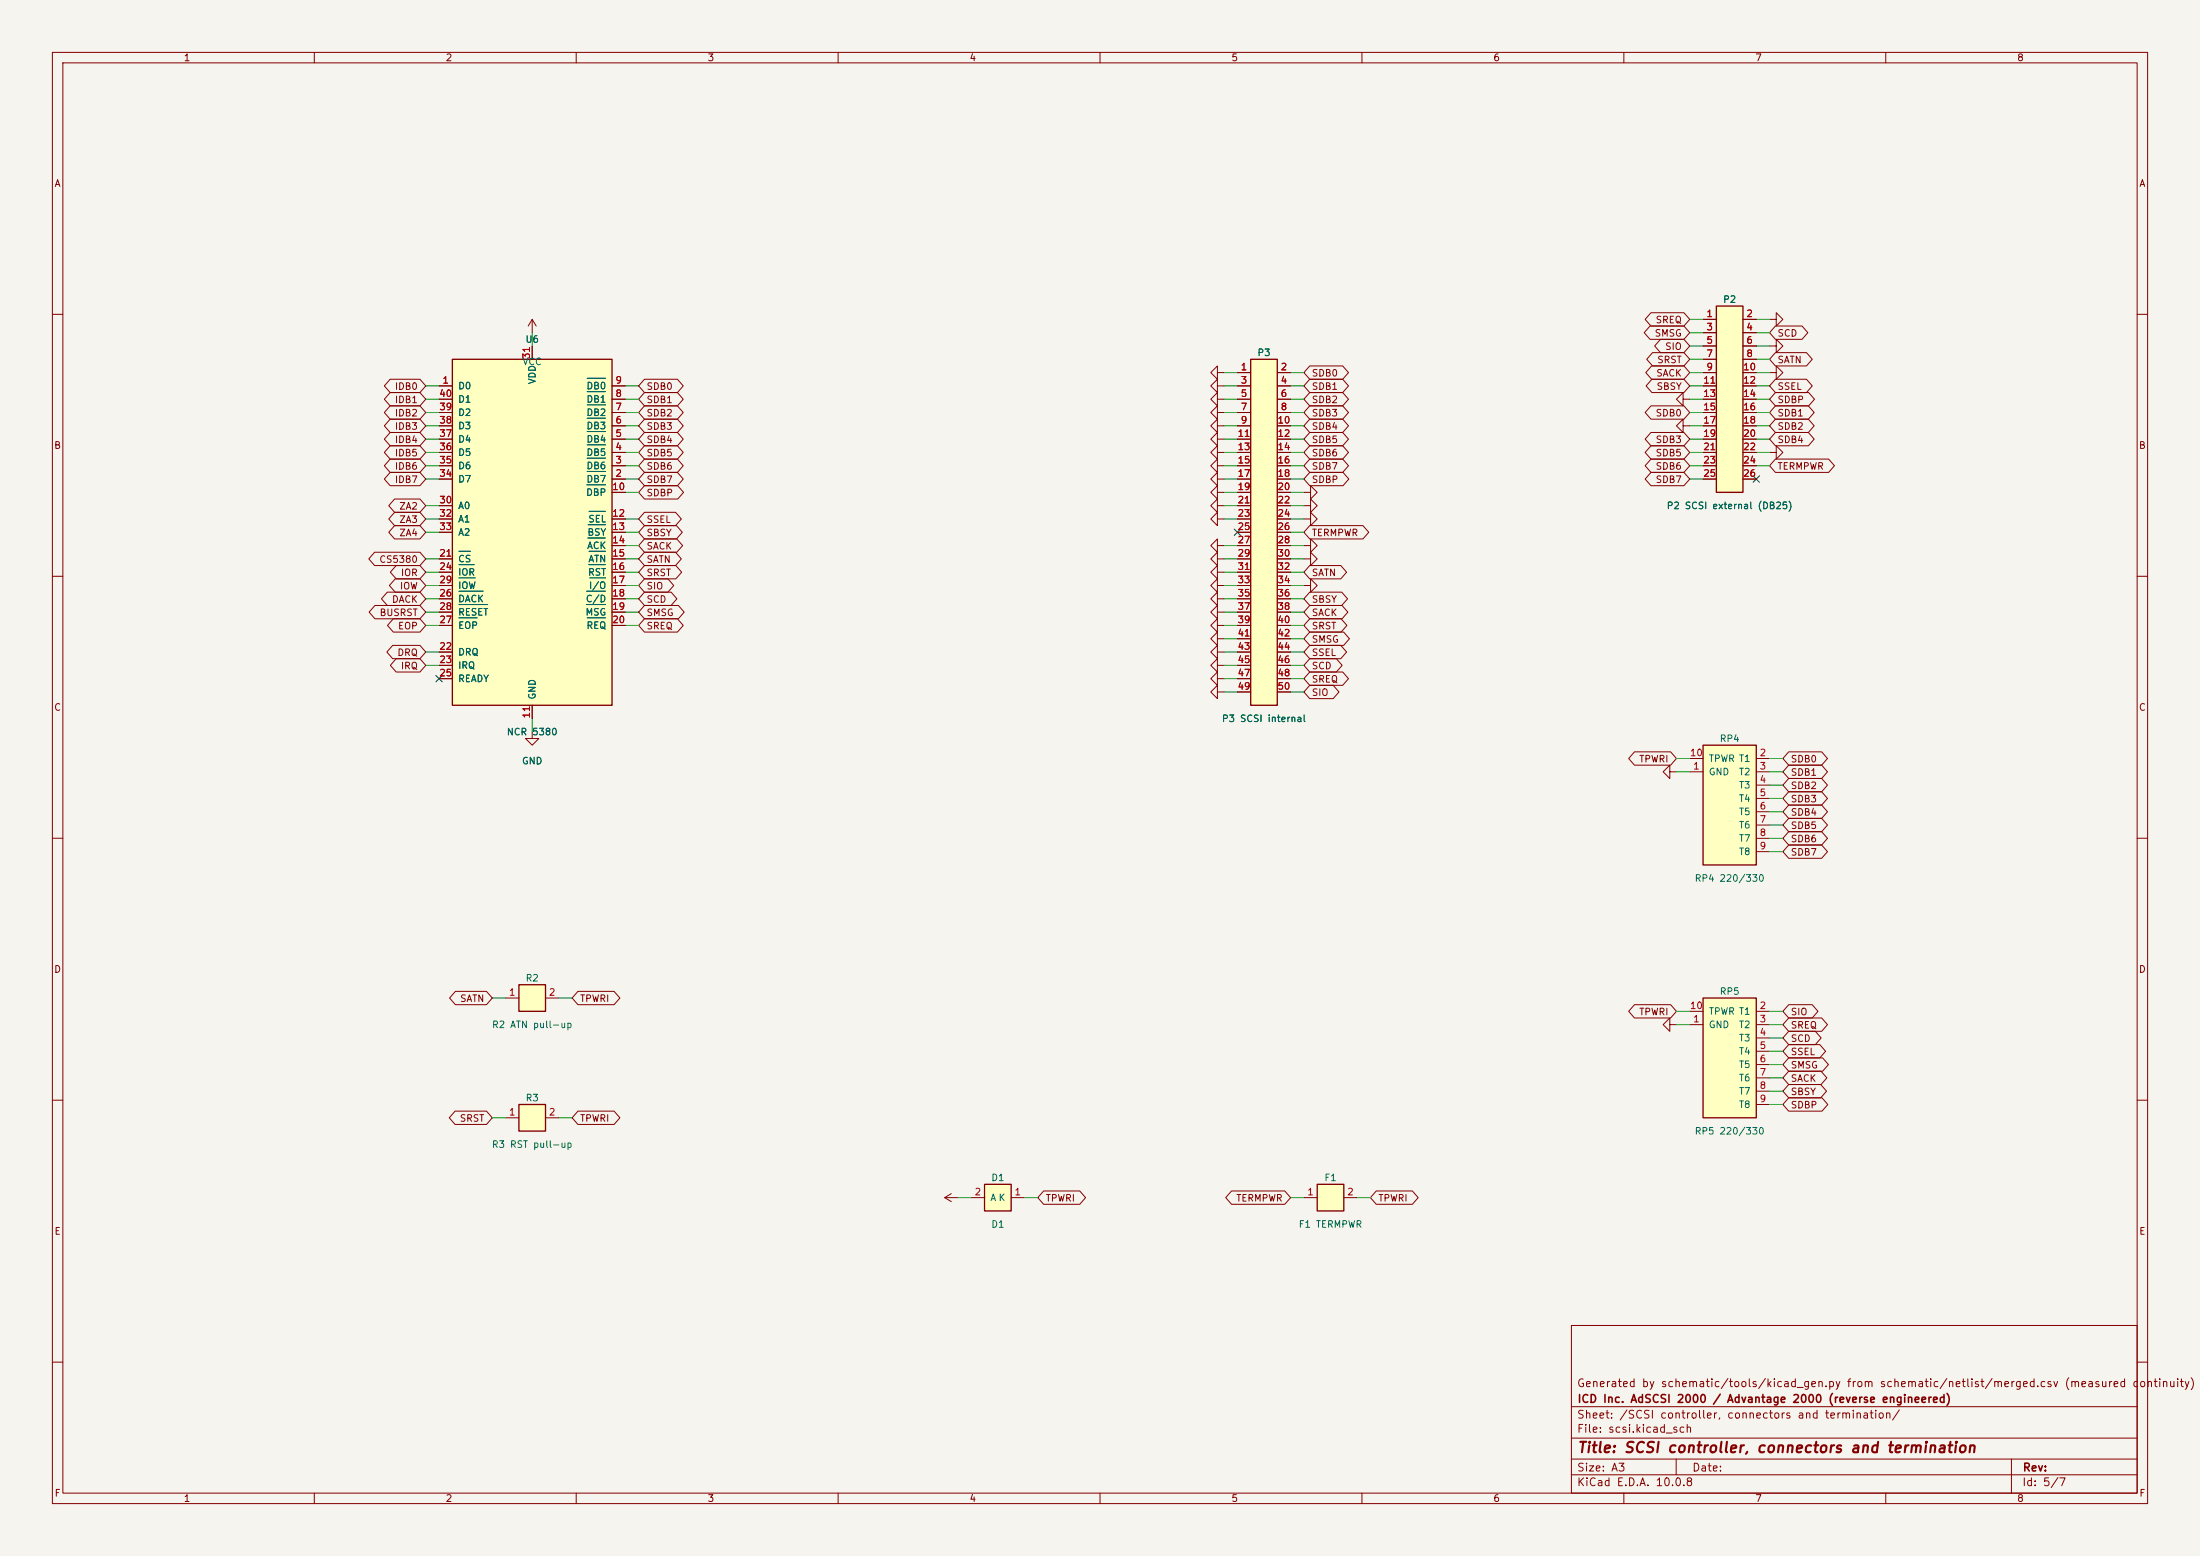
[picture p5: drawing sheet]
<svg xmlns="http://www.w3.org/2000/svg" width="420mm" height="297mm" viewBox="0 0 420 297" stroke-linecap="round" stroke-linejoin="round" font-family="sans-serif">
<path d="M0 0h420v297h-420z" fill="#f5f4ef" stroke="#f5f4ef" stroke-width=".19"/>
<g fill="none" stroke="#840000" stroke-width=".19">
<path d="M10 10h400v277h-400zM12 12h396v273h-396zM60 10v2M110 10v2M160 10v2M210 10v2M260 10v2M310 10v2M360 10v2M10 60h2M408 60h2M232.4 81.3v-1.3l-1.3 1.3 1.3 1.3v-1.3h1.3"/>
<path d="M232.4 83.8v-1.2l-1.3 1.2 1.3 1.3v-1.3h1.3M232.4 96.5v-1.2l-1.3 1.2 1.3 1.3v-1.3h1.3M232.4 94v-1.3l-1.3 1.3 1.3 1.3v-1.3h1.3M232.4 99.1v-1.3l-1.3 1.3 1.3 1.2v-1.2h1.3M248.9 94h1.3v-1.3l1.3 1.3-1.3 1.3v-1.3M248.9 99.1h1.3v-1.3l1.3 1.3-1.3 1.2v-1.2M248.9 96.5h1.3v-1.2l1.3 1.2-1.3 1.3v-1.3M10 110h2M408 110h2M10 160h2M318.8 147.3v-1.2l-1.3 1.2 1.3 1.3v-1.3h1.2M408 160h2"/>
<path d="M318.8 195.6v-1.3l-1.3 1.3 1.3 1.3v-1.3h1.2M10 210h2M408 210h2M300 253h108v32h-108zM10 260h2M300 278.5h108M300 274.5h108M300 268.5h108M320 278.5v3M384 278.5v6.5M408 260h2M60 285v2"/>
<path d="M110 285v2M160 285v2M210 285v2M260 285v2M300 281.5h108M310 285v2M360 285v2"/>
</g>
<path d="M325.1 142.2h10.2v22.9h-10.2z" fill="#ffffc2"/>
<path d="M325.1 142.2h10.2v22.9h-10.2z" fill="none" stroke="#840000" stroke-width=".25"/>
<path d="M322.6 147.3h2.5M322.6 144.8h2.5M335.3 147.3h2.5M335.3 144.8h2.5M335.3 149.9h2.5M335.3 152.4h2.5M335.3 154.9h2.5M335.3 157.5h2.5M335.3 160h2.5M335.3 162.6h2.5" fill="none" stroke="#840000" stroke-width=".19"/>
<path d="M325.1 190.5h10.2v22.9h-10.2z" fill="#ffffc2"/>
<path d="M325.1 190.5h10.2v22.9h-10.2z" fill="none" stroke="#840000" stroke-width=".25"/>
<path d="M232.4 78.7v-1.2l-1.3 1.2 1.3 1.3v-1.3h1.3M322.6 195.6h2.5M322.6 193h2.5M335.3 195.6h2.5M335.3 193h2.5M335.3 198.1h2.5M335.3 200.7h2.5M335.3 203.2h2.5M335.3 205.7h2.5M335.3 208.3h2.5M335.3 210.8h2.5" fill="none" stroke="#840000" stroke-width=".19"/>
<path d="M251.5 226.1h5v5h-5z" fill="#ffffc2"/>
<path d="M251.5 226.1h5v5h-5z" fill="none" stroke="#840000" stroke-width=".25"/>
<path d="M100.8 62.2l.8-1.2 .8 1.2M101.6 61v2.5M321.3 76.2v-1.3l-1.3 1.3 1.3 1.3v-1.3h1.3M337.8 71.1h1.3v-1.2l1.3 1.2-1.3 1.3v-1.3M337.8 66h1.3v-1.2l1.3 1.2-1.3 1.3v-1.3M337.8 61h1.3v-1.3l1.3 1.3-1.3 1.2v-1.2M321.3 81.3v-1.3l-1.3 1.3 1.3 1.3v-1.3h1.3M337.8 86.4h1.3v-1.3l1.3 1.3-1.3 1.2v-1.2M248.9 228.6h2.6M256.5 228.6h2.6" fill="none" stroke="#840000" stroke-width=".19"/>
<path d="M86.4 68.6h30.4v66h-30.4z" fill="#ffffc2"/>
<path d="M86.4 68.6h30.4v66h-30.4z" fill="none" stroke="#840000" stroke-width=".25"/>
<g fill="none" stroke="#840000" stroke-width=".19">
<path d="M83.8 73.7h2.6M83.8 78.7h2.6M83.8 76.2h2.6M101.6 66v2.6M116.8 73.7h2.6M116.8 78.7h2.6M116.8 76.2h2.6M83.8 91.4h2.6M83.8 88.9h2.6M83.8 86.4h2.6M83.8 83.8h2.6M83.8 81.3h2.6"/>
<path d="M83.8 99.1h2.6M83.8 96.5h2.6M116.8 91.4h2.6M116.8 88.9h2.6M116.8 86.4h2.6M116.8 83.8h2.6M116.8 81.3h2.6M116.8 94h2.6M116.8 99.1h2.6M83.8 101.6h2.6M83.8 106.7h2.6M83.8 109.2h2.6"/>
<path d="M83.8 111.8h2.6M83.8 114.3h2.6M83.8 116.8h2.6M83.8 119.4h2.6M116.8 101.6h2.6M116.8 104.1h2.6M116.8 106.7h2.6M116.8 109.2h2.6M116.8 111.8h2.6M116.8 114.3h2.6M116.8 116.8h2.6M116.8 119.4h2.6"/>
<path d="M83.8 124.5h2.6M83.8 127h2.6M83.8 129.5h2.6M101.6 134.6v2.6"/>
</g>
<g fill="none" stroke="#006464" stroke-width=".19">
<path d="M112.1 79.8h3.5M112.1 77.3h3.5M112.1 74.8h3.5M112.1 72.2h3.5M112 92.5h3.6M112.1 90h3.5M112.1 87.5h3.5M112.1 84.9h3.5M112.1 82.4h3.5M112.5 97.6h3.1M87.6 105.2h2.2M87.6 107.8h3"/>
<path d="M87.6 110.3h3.1M87.6 112.9h4.6M87.6 115.4h5.5M87.6 117.9h3.5M111.9 115.4h3.7M112 112.9h3.6M112.1 117.9h3.5M112.2 102.7h3.4M112.3 100.2h3.3M112.4 107.8h3.2M112.5 105.2h3.1M112.6 110.3h3"/>
</g>
<path d="M188 226.1h5v5h-5z" fill="#ffffc2"/>
<path d="M188 226.1h5v5h-5z" fill="none" stroke="#840000" stroke-width=".25"/>
<g fill="none" stroke="#840000" stroke-width=".19">
<path d="M232.4 111.8v-1.3l-1.3 1.3 1.3 1.2v-1.2h1.3M232.4 109.2v-1.2l-1.3 1.2 1.3 1.3v-1.3h1.3M232.4 116.8v-1.2l-1.3 1.2 1.3 1.3v-1.3h1.3M232.4 114.3v-1.3l-1.3 1.3 1.3 1.3v-1.3h1.3M232.4 106.7v-1.3l-1.3 1.3 1.3 1.3v-1.3h1.3M232.4 119.4v-1.3l-1.3 1.3 1.3 1.3v-1.3h1.3M248.9 111.8h1.3v-1.3l1.3 1.3-1.3 1.2v-1.2M248.9 106.7h1.3v-1.3l1.3 1.3-1.3 1.3v-1.3M248.9 104.1h1.3v-1.2l1.3 1.2-1.3 1.3v-1.3M232.4 132.1v-1.3l-1.3 1.3 1.3 1.3v-1.3h1.3M232.4 121.9v-1.2l-1.3 1.2 1.3 1.3v-1.3h1.3M232.4 127v-1.3l-1.3 1.3 1.3 1.3v-1.3h1.3"/>
<path d="M185.4 228.6h2.6M193 228.6h2.6"/>
</g>
<path d="M327.7 58.4h5v35.6h-5z" fill="#ffffc2"/>
<path d="M327.7 58.4h5v35.6h-5z" fill="none" stroke="#840000" stroke-width=".25"/>
<g fill="none" stroke="#840000" stroke-width=".19">
<path d="M325.1 61h2.6M325.1 63.5h2.6M325.1 66h2.6M325.1 68.6h2.6M325.1 71.1h2.6M325.1 73.7h2.6M325.1 76.2h2.6M325.1 78.7h2.6M332.7 61h2.6M332.7 63.5h2.6M332.7 66h2.6M332.7 68.6h2.6"/>
<path d="M332.7 71.1h2.6M332.7 73.7h2.6M332.7 76.2h2.6M332.7 78.7h2.6M325.1 81.3h2.6M325.1 83.8h2.6M325.1 86.4h2.6M325.1 88.9h2.6M325.1 91.4h2.6M332.7 81.3h2.6M332.7 83.8h2.6M332.7 86.4h2.6"/>
<path d="M332.7 88.9h2.6M332.7 91.4h2.6M232.4 129.5v-1.2l-1.3 1.2 1.3 1.3v-1.3h1.3M232.4 124.5v-1.3l-1.3 1.3 1.3 1.2v-1.2h1.3"/>
</g>
<path d="M238.8 68.6h5v66h-5z" fill="#ffffc2"/>
<path d="M238.8 68.6h5v66h-5z" fill="none" stroke="#840000" stroke-width=".25"/>
<g fill="none" stroke="#840000" stroke-width=".19">
<path d="M232.4 71.1v-1.2l-1.3 1.2 1.3 1.3v-1.3h1.3M232.4 73.7v-1.3l-1.3 1.3 1.3 1.2v-1.2h1.3M232.4 76.2v-1.3l-1.3 1.3 1.3 1.3v-1.3h1.3M236.2 71.1h2.6M236.2 73.7h2.6M236.2 76.2h2.6M236.2 78.7h2.6M243.8 71.1h2.6M243.8 73.7h2.6M243.8 76.2h2.6M243.8 78.7h2.6M232.4 88.9v-1.3l-1.3 1.3 1.3 1.3v-1.3h1.3"/>
<path d="M232.4 91.4v-1.2l-1.3 1.2 1.3 1.3v-1.3h1.3M232.4 86.4v-1.3l-1.3 1.3 1.3 1.2v-1.2h1.3M236.2 81.3h2.6M236.2 83.8h2.6M236.2 86.4h2.6M236.2 88.9h2.6M236.2 91.4h2.6M236.2 94h2.6M236.2 96.5h2.6M236.2 99.1h2.6M243.8 81.3h2.6M243.8 83.8h2.6"/>
<path d="M243.8 86.4h2.6M243.8 88.9h2.6M243.8 91.4h2.6M243.8 94h2.6M243.8 96.5h2.6M243.8 99.1h2.6M232.4 104.1v-1.2l-1.3 1.2 1.3 1.3v-1.3h1.3M236.2 101.6h2.6M236.2 104.1h2.6M236.2 106.7h2.6M236.2 109.2h2.6M236.2 111.8h2.6"/>
<path d="M236.2 114.3h2.6M236.2 116.8h2.6M236.2 119.4h2.6M243.8 101.6h2.6M243.8 104.1h2.6M243.8 106.7h2.6M243.8 109.2h2.6M243.8 111.8h2.6M243.8 114.3h2.6M243.8 116.8h2.6M243.8 119.4h2.6M236.2 121.9h2.6"/>
<path d="M236.2 124.5h2.6M236.2 127h2.6M236.2 129.5h2.6M236.2 132.1h2.6M243.8 121.9h2.6M243.8 124.5h2.6M243.8 127h2.6M243.8 129.5h2.6M243.8 132.1h2.6M180.3 228.6h2.6M181.6 227.8l-1.3 .8 1.3 .8"/>
</g>
<path d="M99.1 210.8h5v5.1h-5z" fill="#ffffc2"/>
<path d="M99.1 210.8h5v5.1h-5z" fill="none" stroke="#840000" stroke-width=".25"/>
<path d="M101.6 139.7v1.3h1.3l-1.3 1.2-1.3-1.2h1.3M96.5 213.4h2.6M104.1 213.4h2.6" fill="none" stroke="#840000" stroke-width=".19"/>
<path d="M99.1 188h5v5h-5z" fill="#ffffc2"/>
<path d="M99.1 188h5v5h-5z" fill="none" stroke="#840000" stroke-width=".25"/>
<g fill="none" stroke="#840000" stroke-width=".19">
<path d="M315.2 59.7h6.3l1.1 1.3-1.1 1.2h-6.3l-1.1-1.2zM74.5 74.9h5.7l1.1 1.3-1.1 1.3h-5.7l-1.1-1.3zM74.5 72.4h5.7l1.1 1.3-1.1 1.2h-5.7l-1.1-1.2zM74.5 77.5h5.7l1.1 1.2-1.1 1.3h-5.7l-1.1-1.3zM83.8 73.7h2.6M83.8 78.7h2.6M83.8 76.2h2.6M101.6 66v2.6M116.8 73.7h2.6M116.8 78.7h2.6M116.8 76.2h2.6M123 77.5h6.3l1.1 1.2-1.1 1.3h-6.3l-1.1-1.3z"/>
<path d="M123 74.9h6.3l1.1 1.3-1.1 1.3h-6.3l-1.1-1.3zM123 72.4h6.3l1.1 1.3-1.1 1.2h-6.3l-1.1-1.2zM236.2 73.7h2.6M236.2 78.7h2.6M236.2 76.2h2.6M236.2 71.1h2.6M243.8 73.7h2.6M243.8 78.7h2.6M243.8 76.2h2.6M243.8 71.1h2.6M250 77.5h6.3l1.1 1.2-1.1 1.3h-6.3l-1.1-1.3zM250 72.4h6.3l1.1 1.3-1.1 1.2h-6.3l-1.1-1.2z"/>
<path d="M250 69.8h6.3l1.1 1.3-1.1 1.3h-6.3l-1.1-1.3zM250 74.9h6.3l1.1 1.3-1.1 1.3h-6.3l-1.1-1.3zM315 62.2h6.5l1.1 1.3-1.1 1.3h-6.5l-1.1-1.3zM315.2 77.5h6.3l1.1 1.2-1.1 1.3h-6.3l-1.1-1.3zM315.3 69.8h6.2l1.1 1.3-1.1 1.3h-6.2l-1.1-1.3zM315.4 72.4h6.1l1.1 1.3-1.1 1.2h-6.1l-1.2-1.2zM315.5 67.3h6l1.1 1.3-1.1 1.3h-6l-1.1-1.3zM317 64.8h4.5l1.1 1.2-1.1 1.3h-4.5l-1.1-1.3zM325.1 73.7h2.6M325.1 78.7h2.6M325.1 76.2h2.6M325.1 61h2.6"/>
<path d="M325.1 63.5h2.6M325.1 66h2.6M325.1 68.6h2.6M325.1 71.1h2.6M332.7 73.7h2.6M332.7 78.7h2.6M332.7 76.2h2.6M332.7 61h2.6M332.7 63.5h2.6M332.7 66h2.6M332.7 68.6h2.6M332.7 71.1h2.6"/>
<path d="M338.9 62.2h5.1l1.1 1.3-1.1 1.3h-5.1l-1.1-1.3zM338.9 67.3h6l1.1 1.3-1.1 1.3h-6l-1.1-1.3zM338.9 72.4h6l1.1 1.3-1.1 1.2h-6l-1.1-1.2zM338.9 74.9h6.4l1.1 1.3-1.1 1.3h-6.4l-1.1-1.3zM338.9 77.5h6.3l1.1 1.2-1.1 1.3h-6.3l-1.1-1.3zM74.5 80h5.7l1.1 1.3-1.1 1.3h-5.7l-1.1-1.3zM74.5 85.1h5.7l1.1 1.3-1.1 1.2h-5.7l-1.1-1.2zM74.5 82.5h5.7l1.1 1.3-1.1 1.3h-5.7l-1.1-1.3zM74.5 87.6h5.7l1.1 1.3-1.1 1.3h-5.7l-1.1-1.3zM74.5 90.2h5.7l1.1 1.2-1.1 1.3h-5.7l-1.1-1.3zM75.3 95.2h4.9l1.1 1.3-1.1 1.3h-4.9l-1.1-1.3zM75.3 97.8h4.9l1.1 1.3-1.1 1.2h-4.9l-1.1-1.2z"/>
<path d="M83.8 91.4h2.6M83.8 88.9h2.6M83.8 86.4h2.6M83.8 83.8h2.6M83.8 81.3h2.6M83.8 99.1h2.6M83.8 96.5h2.6M116.8 91.4h2.6M116.8 88.9h2.6M116.8 86.4h2.6M116.8 83.8h2.6M116.8 81.3h2.6"/>
<path d="M116.8 94h2.6M116.8 99.1h2.6M123 80h6.3l1.1 1.3-1.1 1.3h-6.3l-1.1-1.3zM123 82.5h6.3l1.1 1.3-1.1 1.3h-6.3l-1.1-1.3zM123 85.1h6.3l1.1 1.3-1.1 1.2h-6.3l-1.1-1.2zM123 90.2h6.3l1.1 1.2-1.1 1.3h-6.3l-1.1-1.3zM123 92.7h6.4l1.1 1.3-1.1 1.3h-6.4l-1.1-1.3zM123 87.6h6.3l1.1 1.3-1.1 1.3h-6.3l-1.1-1.3zM123 97.8h6l1.1 1.3-1.1 1.2h-6l-1.1-1.2zM236.2 91.4h2.6M236.2 88.9h2.6M236.2 86.4h2.6"/>
<path d="M236.2 83.8h2.6M236.2 81.3h2.6M236.2 94h2.6M236.2 99.1h2.6M236.2 96.5h2.6M243.8 91.4h2.6M243.8 88.9h2.6M243.8 86.4h2.6M243.8 83.8h2.6M243.8 81.3h2.6M243.8 94h2.6M243.8 99.1h2.6"/>
<path d="M243.8 96.5h2.6M250 90.2h6.4l1.1 1.2-1.1 1.3h-6.4l-1.1-1.3zM250 87.6h6.3l1.1 1.3-1.1 1.3h-6.3l-1.1-1.3zM250 82.5h6.3l1.1 1.3-1.1 1.3h-6.3l-1.1-1.3zM250 80h6.3l1.1 1.3-1.1 1.3h-6.3l-1.1-1.3zM250 85.1h6.3l1.1 1.3-1.1 1.2h-6.3l-1.1-1.2zM315.2 87.6h6.3l1.1 1.3-1.1 1.3h-6.3l-1.1-1.3zM315.2 90.2h6.3l1.1 1.2-1.1 1.3h-6.3l-1.1-1.3zM315.2 82.5h6.3l1.1 1.3-1.1 1.3h-6.3l-1.1-1.3zM315.2 85.1h6.3l1.1 1.3-1.1 1.2h-6.3l-1.1-1.2zM325.1 91.4h2.6M325.1 88.9h2.6"/>
<path d="M325.1 86.4h2.6M325.1 83.8h2.6M325.1 81.3h2.6M332.7 91.4h2.6M332.7 88.9h2.6M332.7 86.4h2.6M332.7 83.8h2.6M332.7 81.3h2.6M338.9 80h6.3l1.1 1.3-1.1 1.3h-6.3l-1.1-1.3zM338.9 82.5h6.3l1.1 1.3-1.1 1.3h-6.3l-1.1-1.3zM338.9 87.6h10.2l1.1 1.3-1.1 1.3h-10.2l-1.1-1.3zM71.5 105.4h8.7l1.1 1.3-1.1 1.3h-8.7l-1.1-1.3z"/>
<path d="M71.6 115.6h8.6l1.1 1.2-1.1 1.3h-8.6l-1.1-1.3zM73.9 113h6.3l1.1 1.3-1.1 1.3h-6.3l-1.1-1.3zM75.1 118.1h5.1l1.1 1.3-1.1 1.3h-5.1l-1.1-1.3zM75.3 100.3h4.9l1.1 1.3-1.1 1.3h-4.9l-1.1-1.3zM75.4 110.5h4.8l1.1 1.3-1.1 1.2h-4.8l-1.1-1.2zM75.6 107.9h4.6l1.1 1.3-1.1 1.3h-4.6l-1.1-1.3zM83.8 101.6h2.6M83.8 106.7h2.6M83.8 109.2h2.6M83.8 111.8h2.6M83.8 114.3h2.6M83.8 116.8h2.6"/>
<path d="M83.8 119.4h2.6M116.8 101.6h2.6M116.8 104.1h2.6M116.8 106.7h2.6M116.8 109.2h2.6M116.8 111.8h2.6M116.8 114.3h2.6M116.8 116.8h2.6M116.8 119.4h2.6M123 107.9h6l1.1 1.3-1.1 1.3h-6l-1.1-1.3zM123 100.3h6.1l1.2 1.3-1.2 1.3h-6.1l-1.1-1.3zM123 110.5h4.5l1.1 1.3-1.1 1.2h-4.5l-1.1-1.2z"/>
<path d="M123 105.4h6l1.1 1.3-1.1 1.3h-6l-1.1-1.3zM123 118.1h6.3l1.1 1.3-1.1 1.3h-6.3l-1.1-1.3zM123 115.6h6.5l1.1 1.2-1.1 1.3h-6.5l-1.1-1.3zM123 113h5.1l1.1 1.3-1.1 1.3h-5.1l-1.1-1.3zM123 102.9h6.2l1.1 1.2-1.1 1.3h-6.2l-1.1-1.3zM236.2 101.6h2.6M236.2 104.1h2.6M236.2 106.7h2.6M236.2 109.2h2.6M236.2 111.8h2.6M236.2 114.3h2.6M236.2 116.8h2.6"/>
<path d="M236.2 119.4h2.6M243.8 101.6h2.6M243.8 104.1h2.6M243.8 106.7h2.6M243.8 109.2h2.6M243.8 111.8h2.6M243.8 114.3h2.6M243.8 116.8h2.6M243.8 119.4h2.6M250 107.9h6l1.1 1.3-1.1 1.3h-6l-1.1-1.3zM250 118.1h6l1.1 1.3-1.1 1.3h-6l-1.1-1.3zM250 115.6h6.2l1.1 1.2-1.1 1.3h-6.2l-1.1-1.3z"/>
<path d="M250 113h6.1l1.2 1.3-1.2 1.3h-6.1l-1.1-1.3zM250 100.3h10.2l1.1 1.3-1.1 1.3h-10.2l-1.1-1.3zM75 123.2h5.2l1.1 1.3-1.1 1.2h-5.2l-1.1-1.2zM75.6 125.7h4.6l1.1 1.3-1.1 1.3h-4.6l-1.1-1.3zM83.8 124.5h2.6M83.8 127h2.6M83.8 129.5h2.6M101.6 134.6v2.6M236.2 124.5h2.6M236.2 127h2.6M236.2 129.5h2.6M236.2 121.9h2.6"/>
<path d="M236.2 132.1h2.6M243.8 124.5h2.6M243.8 127h2.6M243.8 129.5h2.6M243.8 121.9h2.6M243.8 132.1h2.6M250 120.6h6.5l1.1 1.3-1.1 1.3h-6.5l-1.1-1.3zM250 123.2h6l1.1 1.3-1.1 1.2h-6l-1.1-1.2zM250 125.7h5.1l1.1 1.3-1.1 1.3h-5.1l-1.1-1.3zM250 128.3h6.3l1.1 1.2-1.1 1.3h-6.3l-1.1-1.3zM250 130.8h4.5l1.1 1.3-1.1 1.3h-4.5l-1.1-1.3zM312 143.5h6.9l1.1 1.3-1.1 1.3h-6.9l-1.1-1.3z"/>
<path d="M341.5 156.2h6.3l1.1 1.3-1.1 1.3h-6.3l-1.1-1.3zM341.5 153.7h6.3l1.1 1.2-1.1 1.3h-6.3l-1.1-1.3zM341.5 158.7h6.3l1.1 1.3-1.1 1.3h-6.3l-1.1-1.3zM341.5 146h6.3l1.1 1.3-1.1 1.3h-6.3l-1.1-1.3zM341.5 151.1h6.3l1.1 1.3-1.1 1.3h-6.3l-1.1-1.3zM341.5 143.5h6.3l1.1 1.3-1.1 1.3h-6.3l-1.1-1.3zM341.5 148.6h6.3l1.1 1.3-1.1 1.2h-6.3l-1.1-1.2zM341.5 161.3h6.3l1.1 1.3-1.1 1.2h-6.3l-1.1-1.2zM86.9 189.2h6l1.1 1.3-1.1 1.3h-6l-1.1-1.3zM96.5 190.5h2.6M104.1 190.5h2.6M110.3 189.2h6.9l1.1 1.3-1.1 1.3h-6.9l-1.1-1.3z"/>
<path d="M312 191.8h6.9l1.1 1.2-1.1 1.3h-6.9l-1.1-1.3zM341.5 199.4h5.9l1.1 1.3-1.1 1.2h-5.9l-1.1-1.2zM341.5 194.3h6.3l1.1 1.3-1.1 1.3h-6.3l-1.1-1.3zM341.5 191.8h4.5l1.1 1.2-1.1 1.3h-4.5l-1.1-1.3zM341.5 196.8h5.1l1.1 1.3-1.1 1.3h-5.1l-1.1-1.3zM86.9 212.1h6l1.1 1.3-1.1 1.2h-6l-1.1-1.2zM110.3 212.1h6.9l1.1 1.3-1.1 1.2h-6.9l-1.1-1.2zM341.5 209.5h6.3l1.1 1.3-1.1 1.3h-6.3l-1.1-1.3zM341.5 207h6.1l1.1 1.3-1.1 1.3h-6.1l-1.1-1.3zM341.5 204.5h6.1l1.2 1.2-1.2 1.3h-6.1l-1.1-1.3zM341.5 201.9h6.4l1.2 1.3-1.2 1.3h-6.4l-1.1-1.3zM199.2 227.3h6.9l1.1 1.3-1.1 1.3h-6.9l-1.1-1.3z"/>
<path d="M235.1 227.3h10.2l1.1 1.3-1.1 1.3h-10.2l-1.1-1.3zM262.7 227.3h6.9l1.1 1.3-1.1 1.3h-6.9l-1.1-1.3z"/>
</g>
<g fill="none" stroke="#009600" stroke-width=".19">
<path d="M81.3 76.2h2.5M81.3 73.7h2.5M81.3 78.7h2.5M101.6 63.5v2.5M119.4 76.2h2.5M119.4 73.7h2.5M119.4 78.7h2.5M233.7 71.1h2.5M233.7 76.2h2.5M233.7 73.7h2.5M233.7 78.7h2.5M246.4 71.1h2.5"/>
<path d="M246.4 76.2h2.5M246.4 73.7h2.5M246.4 78.7h2.5M322.6 71.1h2.5M322.6 76.2h2.5M322.6 73.7h2.5M322.6 78.7h2.5M322.6 68.6h2.5M322.6 66h2.5M322.6 61h2.5M322.6 63.5h2.5M335.3 71.1h2.5"/>
<path d="M335.3 76.2h2.5M335.3 73.7h2.5M335.3 78.7h2.5M335.3 68.6h2.5M335.3 66h2.5M335.3 61h2.5M335.3 63.5h2.5M81.3 83.8h2.5M81.3 81.3h2.5M81.3 86.4h2.5M81.3 91.4h2.5M81.3 88.9h2.5"/>
<path d="M81.3 96.5h2.5M81.3 99.1h2.5M119.4 83.8h2.5M119.4 81.3h2.5M119.4 86.4h2.5M119.4 91.4h2.5M119.4 88.9h2.5M119.4 99.1h2.5M119.4 94h2.5M233.7 83.8h2.5M233.7 81.3h2.5M233.7 86.4h2.5"/>
<path d="M233.7 91.4h2.5M233.7 88.9h2.5M233.7 96.5h2.5M233.7 99.1h2.5M233.7 94h2.5M246.4 83.8h2.5M246.4 81.3h2.5M246.4 86.4h2.5M246.4 91.4h2.5M246.4 88.9h2.5M246.4 96.5h2.5M246.4 99.1h2.5"/>
<path d="M246.4 94h2.5M322.6 83.8h2.5M322.6 81.3h2.5M322.6 86.4h2.5M322.6 91.4h2.5M322.6 88.9h2.5M335.3 83.8h2.5M335.3 81.3h2.5M335.3 86.4h2.5M335.3 88.9h2.5M81.3 109.2h2.5M81.3 114.3h2.5"/>
<path d="M81.3 116.8h2.5M81.3 119.4h2.5M81.3 111.8h2.5M81.3 106.7h2.5M81.3 101.6h2.5M119.4 109.2h2.5M119.4 114.3h2.5M119.4 104.1h2.5M119.4 116.8h2.5M119.4 119.4h2.5M119.4 111.8h2.5M119.4 106.7h2.5"/>
<path d="M119.4 101.6h2.5M233.7 109.2h2.5M233.7 114.3h2.5M233.7 104.1h2.5M233.7 116.8h2.5M233.7 119.4h2.5M233.7 111.8h2.5M233.7 106.7h2.5M246.4 109.2h2.5M246.4 114.3h2.5M246.4 104.1h2.5M246.4 116.8h2.5"/>
<path d="M246.4 119.4h2.5M246.4 111.8h2.5M246.4 106.7h2.5M246.4 101.6h2.5M81.3 127h2.5M81.3 124.5h2.5M101.6 137.2v2.5M233.7 127h2.5M233.7 121.9h2.5M233.7 132.1h2.5M233.7 129.5h2.5M233.7 124.5h2.5"/>
<path d="M246.4 127h2.5M246.4 121.9h2.5M246.4 132.1h2.5M246.4 129.5h2.5M246.4 124.5h2.5M320 144.8h2.6M320 147.3h2.6M337.8 144.8h2.6M337.8 149.9h2.6M337.8 147.3h2.6M337.8 152.4h2.6M337.8 154.9h2.6"/>
<path d="M337.8 157.5h2.6M337.8 160h2.6M337.8 162.6h2.6M94 190.5h2.5M106.7 190.5h2.5M320 195.6h2.6M320 193h2.6M337.8 195.6h2.6M337.8 198.1h2.6M337.8 193h2.6M94 213.4h2.5M106.7 213.4h2.5"/>
<path d="M337.8 200.7h2.6M337.8 210.8h2.6M337.8 205.7h2.6M337.8 203.2h2.6M337.8 208.3h2.6M182.9 228.6h2.5M195.6 228.6h2.5M246.4 228.6h2.5M259.1 228.6h2.5"/>
</g>
<path d="M334.7 90.8l1.2 1.2M335.9 90.8l-1.2 1.2M235.6 101l1.2 1.2M236.8 101l-1.2 1.2M83.2 128.9l1.2 1.2M84.4 128.9l-1.2 1.2" fill="none" stroke="#000084" stroke-width=".19"/>
<g fill="none" stroke="#006464" stroke-width=".19">
<path d="M112.1 79.8h3.5M112.1 77.3h3.5M112.1 74.8h3.5M112.1 72.2h3.5M112 92.5h3.6M112.1 90h3.5M112.1 87.5h3.5M112.1 84.9h3.5M112.1 82.4h3.5M112.5 97.6h3.1M87.6 105.2h2.2M87.6 107.8h3"/>
<path d="M87.6 110.3h3.1M87.6 112.9h4.6M87.6 115.4h5.5M87.6 117.9h3.5M111.9 115.4h3.7M112 112.9h3.6M112.1 117.9h3.5M112.2 102.7h3.4M112.3 100.2h3.3M112.4 107.8h3.2M112.5 105.2h3.1M112.6 110.3h3"/>
</g>
<text font-size="2" fill="#840000" x="301" y="277.8">Title: SCSI controller, connectors and termination</text>
<g font-size="1.5" fill="#840000">
<text x="300.9" y="265.1">Generated by schematic/tools/kicad_gen.py from schematic/netlist/merged.csv (measured continuity)</text>
<text x="301" y="268.1">ICD Inc. AdSCSI 2000 / Advantage 2000 (reverse engineered)</text>
<text x="300.9" y="273.8">File: scsi.kicad_sch</text>
<text x="300.9" y="271.1">Sheet: /SCSI controller, connectors and termination/</text>
<text x="300.9" y="281.2">Size: A3</text>
<text x="322.9" y="281.2">Date:</text>
<text x="386" y="281.2">Rev:</text>
<text x="300.9" y="284">KiCad E.D.A. 10.0.8</text>
<text x="385.9" y="284">Id: 5/7</text>
</g>
<g font-size="1.3" fill="#840000">
<text x="35" y="12">1</text>
<text x="85" y="12">2</text>
<text x="135" y="12">3</text>
<text x="185" y="12">4</text>
<text x="235" y="12">5</text>
<text x="285" y="12">6</text>
<text x="335" y="12">7</text>
<text x="385" y="12">8</text>
<text x="10.3" y="36">A</text>
<text x="408.3" y="36">A</text>
<text x="315.8" y="64.6">SMSG</text>
<text x="316" y="62">SREQ</text>
<text x="339.2" y="64.6">SCD</text>
<text x="316.3" y="69.6">SRST</text>
<text x="317.8" y="67.1">SIO</text>
<text x="339.2" y="69.6">SATN</text>
<text x="75.3" y="77.3">IDB1</text>
<text x="75.3" y="74.7">IDB0</text>
<text x="123.3" y="77.3">SDB1</text>
<text x="123.3" y="74.7">SDB0</text>
<text x="250.3" y="74.7">SDB1</text>
<text x="250.3" y="72.2">SDB0</text>
<text x="250.3" y="77.3">SDB2</text>
<text x="316.1" y="72.2">SACK</text>
<text x="316.1" y="74.7">SBSY</text>
<text x="339.2" y="74.7">SSEL</text>
<text x="339.2" y="77.3">SDBP</text>
<text x="75.3" y="82.3">IDB3</text>
<text x="75.3" y="79.8">IDB2</text>
<text x="123.3" y="82.3">SDB3</text>
<text x="123.3" y="79.8">SDB2</text>
<text x="250.3" y="79.8">SDB3</text>
<text x="250.3" y="82.3">SDB4</text>
<text x="316" y="79.8">SDB0</text>
<text x="339.2" y="82.3">SDB2</text>
<text x="339.2" y="79.8">SDB1</text>
<text x="10.2" y="86">B</text>
<text x="75.3" y="87.4">IDB5</text>
<text x="75.3" y="84.9">IDB4</text>
<text x="75.3" y="90">IDB6</text>
<text x="123.3" y="84.9">SDB4</text>
<text x="123.3" y="87.4">SDB5</text>
<text x="123.3" y="90">SDB6</text>
<text x="250.3" y="90">SDB7</text>
<text x="250.3" y="84.9">SDB5</text>
<text x="250.3" y="87.4">SDB6</text>
<text x="316" y="90">SDB6</text>
<text x="316" y="84.9">SDB3</text>
<text x="316" y="87.4">SDB5</text>
<text x="339.2" y="84.9">SDB4</text>
<text x="339.2" y="90">TERMPWR</text>
<text x="408.2" y="86">B</text>
<text x="75.3" y="92.5">IDB7</text>
<text x="123.3" y="92.5">SDB7</text>
<text x="123.3" y="95">SDBP</text>
<text x="250.3" y="92.5">SDBP</text>
<text x="316" y="92.5">SDB7</text>
<text x="76.1" y="97.6">ZA2</text>
<text x="76.1" y="100.1">ZA3</text>
<text x="123.3" y="100.1">SSEL</text>
<text x="72.3" y="107.7">CS5380</text>
<text x="76.1" y="102.7">ZA4</text>
<text x="123.3" y="102.7">SBSY</text>
<text x="123.3" y="107.7">SATN</text>
<text x="123.3" y="105.2">SACK</text>
<text x="250.3" y="102.7">TERMPWR</text>
<text x="76.2" y="112.8">IOW</text>
<text x="76.4" y="110.3">IOR</text>
<text x="123.3" y="110.3">SRST</text>
<text x="123.3" y="112.8">SIO</text>
<text x="250.3" y="110.3">SATN</text>
<text x="72.4" y="117.9">BUSRST</text>
<text x="74.7" y="115.4">DACK</text>
<text x="123.3" y="117.9">SMSG</text>
<text x="123.3" y="115.4">SCD</text>
<text x="250.3" y="117.9">SACK</text>
<text x="250.3" y="115.4">SBSY</text>
<text x="75.8" y="125.5">DRQ</text>
<text x="75.9" y="120.4">EOP</text>
<text x="123.3" y="120.4">SREQ</text>
<text x="250.3" y="123">SMSG</text>
<text x="250.3" y="125.5">SSEL</text>
<text x="250.3" y="120.4">SRST</text>
<text x="76.4" y="128.1">IRQ</text>
<text x="250.3" y="128.1">SCD</text>
<text x="250.3" y="130.6">SREQ</text>
<text x="10.2" y="136">C</text>
<text x="250.3" y="133.1">SIO</text>
<text x="408.2" y="136">C</text>
<text x="312.8" y="145.8">TPWRI</text>
<text x="341.8" y="148.4">SDB1</text>
<text x="341.8" y="145.8">SDB0</text>
<text x="341.8" y="156">SDB4</text>
<text x="341.8" y="153.5">SDB3</text>
<text x="341.8" y="150.9">SDB2</text>
<text x="341.8" y="158.5">SDB5</text>
<text x="341.8" y="161.1">SDB6</text>
<text x="341.8" y="163.6">SDB7</text>
<text x="10.2" y="186">D</text>
<text x="408.2" y="186">D</text>
<text x="87.7" y="191.6">SATN</text>
<text x="110.6" y="191.6">TPWRI</text>
<text x="312.8" y="194.1">TPWRI</text>
<text x="341.8" y="196.6">SREQ</text>
<text x="341.8" y="194.1">SIO</text>
<text x="341.8" y="201.7">SSEL</text>
<text x="341.8" y="199.2">SCD</text>
<text x="341.8" y="209.3">SBSY</text>
<text x="341.8" y="206.8">SACK</text>
<text x="341.8" y="204.3">SMSG</text>
<text x="87.7" y="214.4">SRST</text>
<text x="110.6" y="214.4">TPWRI</text>
<text x="341.8" y="211.9">SDBP</text>
<text x="199.5" y="229.7">TPWRI</text>
<text x="235.9" y="229.7">TERMPWR</text>
<text x="263" y="229.7">TPWRI</text>
<text x="10.3" y="236">E</text>
<text x="408.3" y="236">E</text>
<text x="10.3" y="286">F</text>
<text x="35" y="287">1</text>
<text x="85" y="287">2</text>
<text x="135" y="287">3</text>
<text x="185" y="287">4</text>
<text x="235" y="287">5</text>
<text x="285" y="287">6</text>
<text x="335" y="287">7</text>
<text x="385" y="287">8</text>
<text x="408.3" y="286">F</text>
</g>
<g font-size="1.3" fill="#006464">
<text x="328.8" y="58.1">P2</text>
<text x="100.2" y="65.7">U6</text>
<text x="99.7" y="70">VCC</text>
<text x="239.9" y="68.3">P3</text>
<text x="87.3" y="74.6">D0</text>
<text x="87.3" y="77.2">D1</text>
<text x="102.6" y="73.5" transform="rotate(-90 102.6 73.5)">VDD</text>
<text x="111.8" y="77.2">DB1</text>
<text x="111.8" y="74.6">DB0</text>
<text x="87.3" y="82.2">D3</text>
<text x="87.3" y="79.7">D2</text>
<text x="111.8" y="82.2">DB3</text>
<text x="111.8" y="79.7">DB2</text>
<text x="87.3" y="89.9">D6</text>
<text x="87.3" y="87.3">D5</text>
<text x="87.3" y="84.8">D4</text>
<text x="111.8" y="89.9">DB6</text>
<text x="111.8" y="87.3">DB5</text>
<text x="111.8" y="84.8">DB4</text>
<text x="87.3" y="92.4">D7</text>
<text x="111.8" y="94.9">DBP</text>
<text x="111.8" y="92.4">DB7</text>
<text x="87.3" y="97.5">A0</text>
<text x="87.3" y="100">A1</text>
<text x="112.2" y="100">SEL</text>
<text x="318.1" y="97.5">P2 SCSI external (DB25)</text>
<text x="87.3" y="107.6">CS</text>
<text x="87.3" y="102.6">A2</text>
<text x="112" y="105.1">ACK</text>
<text x="112" y="102.6">BSY</text>
<text x="112.2" y="107.6">ATN</text>
<text x="87.3" y="110.2">IOR</text>
<text x="87.3" y="112.7">IOW</text>
<text x="112.1" y="110.2">RST</text>
<text x="112.3" y="112.7">I/O</text>
<text x="87.3" y="115.3">DACK</text>
<text x="87.3" y="117.8">RESET</text>
<text x="111.7" y="117.8">MSG</text>
<text x="111.7" y="115.3">C/D</text>
<text x="87.3" y="125.4">DRQ</text>
<text x="87.3" y="120.3">EOP</text>
<text x="111.8" y="120.3">REQ</text>
<text x="87.3" y="128">IRQ</text>
<text x="87.3" y="130.5">READY</text>
<text x="102.6" y="133.6" transform="rotate(-90 102.6 133.6)">GND</text>
<text x="96.6" y="140.7">NCR 5380</text>
<text x="233.2" y="138.1">P3 SCSI internal</text>
<text x="328.2" y="141.9">RP4</text>
<text x="99.5" y="146.2">GND</text>
<text x="326.1" y="148.3">GND</text>
<text x="326.1" y="145.7">TPWR T1</text>
<text x="331.9" y="148.3">T2</text>
<text x="331.9" y="150.8">T3</text>
<text x="331.9" y="153.4">T4</text>
<text x="331.9" y="155.9">T5</text>
<text x="331.9" y="158.4">T6</text>
<text x="331.9" y="161">T7</text>
<text x="331.9" y="163.5">T8</text>
<text x="323.4" y="168.6">RP4 220/330</text>
<text x="100.2" y="187.7">R2</text>
<text x="328.2" y="190.2">RP5</text>
<text x="93.8" y="196.5">R2 ATN pull-up</text>
<text x="326.1" y="196.5">GND</text>
<text x="326.1" y="194">TPWR T1</text>
<text x="331.9" y="196.5">T2</text>
<text x="331.9" y="199.1">T3</text>
<text x="331.9" y="201.6">T4</text>
<text x="331.9" y="204.2">T5</text>
<text x="331.9" y="206.7">T6</text>
<text x="331.9" y="209.2">T7</text>
<text x="100.2" y="210.5">R3</text>
<text x="331.9" y="211.8">T8</text>
<text x="93.8" y="219.4">R3 RST pull-up</text>
<text x="323.4" y="216.9">RP5 220/330</text>
<text x="189.1" y="225.8">D1</text>
<text x="252.7" y="225.8">F1</text>
<text x="188.9" y="229.6">A K</text>
<text x="189.1" y="234.6">D1</text>
<text x="247.8" y="234.6">F1 TERMPWR</text>
</g>
<g font-size="1.3" fill="#a90000">
<text x="325.7" y="60.8">1</text>
<text x="325.7" y="63.4">3</text>
<text x="325.7" y="65.9">5</text>
<text x="333.3" y="60.8">2</text>
<text x="333.3" y="63.4">4</text>
<text x="333.3" y="65.9">6</text>
<text x="101.5" y="68.6" transform="rotate(-90 101.5 68.6)">31</text>
<text x="236.8" y="71">1</text>
<text x="244.4" y="71">2</text>
<text x="325.7" y="68.4">7</text>
<text x="325.7" y="71">9</text>
<text x="332.7" y="71">10</text>
<text x="333.3" y="68.4">8</text>
<text x="83.8" y="76.1">40</text>
<text x="84.4" y="73.5">1</text>
<text x="117.4" y="76.1">8</text>
<text x="117.4" y="73.5">9</text>
<text x="236.8" y="73.5">3</text>
<text x="236.8" y="76.1">5</text>
<text x="244.4" y="73.5">4</text>
<text x="244.4" y="76.1">6</text>
<text x="325.1" y="73.5">11</text>
<text x="325.1" y="76.1">13</text>
<text x="332.7" y="73.5">12</text>
<text x="332.7" y="76.1">14</text>
<text x="83.8" y="83.7">37</text>
<text x="83.8" y="81.1">38</text>
<text x="83.8" y="78.6">39</text>
<text x="117.4" y="83.7">5</text>
<text x="117.4" y="81.1">6</text>
<text x="117.4" y="78.6">7</text>
<text x="236.2" y="83.7">11</text>
<text x="236.8" y="78.6">7</text>
<text x="236.8" y="81.1">9</text>
<text x="243.8" y="81.1">10</text>
<text x="243.8" y="83.7">12</text>
<text x="244.4" y="78.6">8</text>
<text x="325.1" y="78.6">15</text>
<text x="325.1" y="81.1">17</text>
<text x="325.1" y="83.7">19</text>
<text x="332.7" y="78.6">16</text>
<text x="332.7" y="81.1">18</text>
<text x="332.7" y="83.7">20</text>
<text x="83.8" y="88.8">35</text>
<text x="83.8" y="86.2">36</text>
<text x="117.4" y="88.8">3</text>
<text x="117.4" y="86.2">4</text>
<text x="236.2" y="86.2">13</text>
<text x="236.2" y="88.8">15</text>
<text x="243.8" y="86.2">14</text>
<text x="243.8" y="88.8">16</text>
<text x="325.1" y="86.2">21</text>
<text x="325.1" y="88.8">23</text>
<text x="332.7" y="86.2">22</text>
<text x="332.7" y="88.8">24</text>
<text x="83.8" y="91.3">34</text>
<text x="116.8" y="93.8">10</text>
<text x="117.4" y="91.3">2</text>
<text x="236.2" y="91.3">17</text>
<text x="236.2" y="93.8">19</text>
<text x="243.8" y="91.3">18</text>
<text x="243.8" y="93.8">20</text>
<text x="325.1" y="91.3">25</text>
<text x="332.7" y="91.3">26</text>
<text x="83.8" y="96.4">30</text>
<text x="83.8" y="98.9">32</text>
<text x="83.8" y="101.5">33</text>
<text x="116.8" y="98.9">12</text>
<text x="116.8" y="101.5">13</text>
<text x="236.2" y="96.4">21</text>
<text x="236.2" y="98.9">23</text>
<text x="236.2" y="101.5">25</text>
<text x="243.8" y="96.4">22</text>
<text x="243.8" y="98.9">24</text>
<text x="243.8" y="101.5">26</text>
<text x="83.8" y="106.5">21</text>
<text x="116.8" y="104">14</text>
<text x="116.8" y="106.5">15</text>
<text x="236.2" y="104">27</text>
<text x="236.2" y="106.5">29</text>
<text x="243.8" y="104">28</text>
<text x="243.8" y="106.5">30</text>
<text x="83.8" y="109.1">24</text>
<text x="83.8" y="111.6">29</text>
<text x="116.8" y="109.1">16</text>
<text x="116.8" y="111.6">17</text>
<text x="236.2" y="109.1">31</text>
<text x="236.2" y="111.6">33</text>
<text x="243.8" y="109.1">32</text>
<text x="243.8" y="111.6">34</text>
<text x="83.8" y="114.2">26</text>
<text x="83.8" y="119.2">27</text>
<text x="83.8" y="116.7">28</text>
<text x="116.8" y="114.2">18</text>
<text x="116.8" y="116.7">19</text>
<text x="116.8" y="119.2">20</text>
<text x="236.2" y="114.2">35</text>
<text x="236.2" y="116.7">37</text>
<text x="236.2" y="119.2">39</text>
<text x="243.8" y="114.2">36</text>
<text x="243.8" y="116.7">38</text>
<text x="243.8" y="119.2">40</text>
<text x="83.8" y="124.3">22</text>
<text x="236.2" y="121.8">41</text>
<text x="236.2" y="124.3">43</text>
<text x="243.8" y="121.8">42</text>
<text x="243.8" y="124.3">44</text>
<text x="83.8" y="126.9">23</text>
<text x="83.8" y="129.4">25</text>
<text x="236.2" y="126.9">45</text>
<text x="236.2" y="129.4">47</text>
<text x="236.2" y="131.9">49</text>
<text x="243.8" y="126.9">46</text>
<text x="243.8" y="129.4">48</text>
<text x="243.8" y="131.9">50</text>
<text x="101.5" y="137.2" transform="rotate(-90 101.5 137.2)">11</text>
<text x="322.5" y="144.6">10</text>
<text x="323.1" y="147.2">1</text>
<text x="335.8" y="144.6">2</text>
<text x="335.8" y="147.2">3</text>
<text x="335.8" y="149.7">4</text>
<text x="335.8" y="152.3">5</text>
<text x="335.8" y="154.8">6</text>
<text x="335.8" y="157.3">7</text>
<text x="335.8" y="159.9">8</text>
<text x="335.8" y="162.4">9</text>
<text x="97.1" y="190.4">1</text>
<text x="104.7" y="190.4">2</text>
<text x="322.5" y="192.9">10</text>
<text x="323.1" y="195.4">1</text>
<text x="335.8" y="192.9">2</text>
<text x="335.8" y="195.4">3</text>
<text x="335.8" y="198">4</text>
<text x="335.8" y="200.5">5</text>
<text x="335.8" y="203.1">6</text>
<text x="335.8" y="205.6">7</text>
<text x="335.8" y="208.1">8</text>
<text x="97.1" y="213.2">1</text>
<text x="104.7" y="213.2">2</text>
<text x="335.8" y="210.7">9</text>
<text x="186" y="228.5">2</text>
<text x="193.6" y="228.5">1</text>
<text x="249.5" y="228.5">1</text>
<text x="257.1" y="228.5">2</text>
</g>
</svg>
